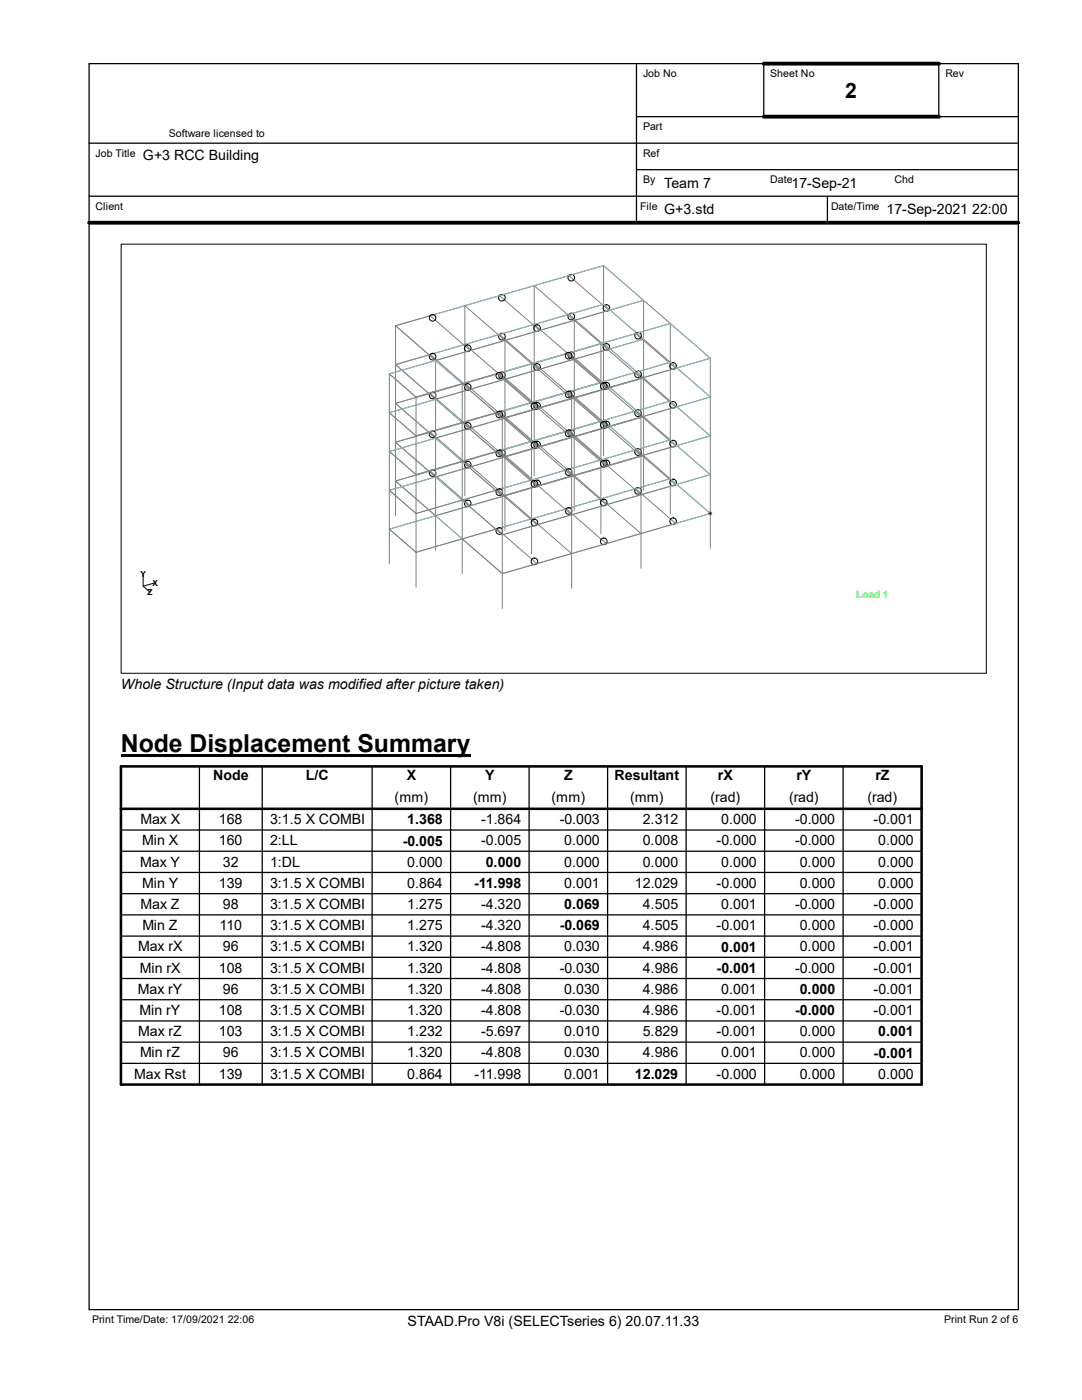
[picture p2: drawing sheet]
<svg xmlns="http://www.w3.org/2000/svg" width="216mm" height="279mm" viewBox="0 0 216 279" stroke-linecap="round" stroke-linejoin="round" font-family="sans-serif">
<path d="M17.8 12.7h185.4v248.7h-185.4zM127 12.7v31.7M152.4 12.7v10.6M187.3 12.7v10.6M17.8 28.6h185.4M17.8 39.2h185.4M127 23.3h76.2M127 33.9h76.2M165.1 39.2v5.2" fill="none" stroke="#000" stroke-width=".25"/>
<path d="M152.4 12.7h35M152.4 23.3h35M17.8 44.4h185.4" fill="none" stroke="#000" stroke-width=".76"/>
<g fill="#fff">
<path d="M33.7 25.4h19.8v2.5h-19.8z"/>
<path d="M18.5 29.3h8.6v2.4h-8.6z"/>
<path d="M18.5 39.9h6.1v2.4h-6.1z"/>
<path d="M127.7 13.4h7.3v2.4h-7.3z"/>
<path d="M153.1 13.4h9.5v2.4h-9.5z"/>
<path d="M188 13.4h4.4v2.4h-4.4z"/>
<path d="M127.7 24h4.5v2.4h-4.5z"/>
<path d="M127.7 29.3h3.9v2.4h-3.9z"/>
<path d="M127.7 34.6h3.1v2.4h-3.1z"/>
<path d="M153.1 34.6h5.1v2.4h-5.1z"/>
<path d="M178.5 34.6h3.9v2.4h-3.9z"/>
<path d="M127.7 39.9h3.5v2.4h-3.5z"/>
<path d="M165.8 39.9h9.7v2.4h-9.7z"/>
<path d="M167.5 15.6h4.7v4.8h-4.7z"/>
<path d="M28.5 29.3h23.2v3.2h-23.2z"/>
<path d="M132.5 34.9h9.4v3.2h-9.4z"/>
<path d="M157.9 34.9h13.2v3.2h-13.2z"/>
<path d="M176.9 40.2h24.2v3.2h-24.2z"/>
<path d="M132.5 40.2h10.1v3.2h-10.1z"/>
<path d="M17.8 262.1h33v2.4h-33z"/>
<path d="M188.4 262.1h14.8v2.4h-14.8z"/>
<path d="M81.3 262.1h58.3v3.2h-58.3z"/>
</g>
<g fill="none" stroke="#808080" stroke-width=".2">
<path d="M99.7 59l-6.9 2M99.7 59l8 6.9M113.5 55l8 6.9M120.4 53v37.9M120.4 53l-20.7 6M120.4 53l8 6.9M128.4 59.9v37.9M128.4 59.9l-50.7 14.7M128.4 59.9l5.4 4.7M77.7 74.6v37.9M77.7 74.6l5.3 4.7M78.9 65v37.9"/>
<path d="M78.9 65l13.3 11.6M83 79.3v37.9M85.8 78.5l8 6.9M85.8 70.8l8 6.9M85.8 63l8 7M86.9 71.9v38M92.2 76.6v37.9M92.2 76.6l-9.2 2.7M92.2 76.6l8 6.9M92.8 61v37.9M92.8 61l-13.9 4M92.8 76.5l21.3 18.5"/>
<path d="M92.8 68.7l21.3 18.6M92.8 61l21.3 18.5v37.9M99.1 74.6l8 6.9M99.7 74.5l8 6.9M99.7 66.8l8 6.9M100.8 67.9v38M106.1 72.6v37.9M106.6 72.5l21.3 18.5M106.6 64.7l21.3 18.6M113 78.3l8 6.9M113 70.6l8 6.9M113.5 78.2l8 7"/>
<path d="M113.5 70.5l8 6.9M113.5 62.8l8 6.9M114.6 63.9l-8-6.9v37.9M114.6 63.9v38M114.6 63.9l13.3 11.6v37.9M119.9 68.6v37.9M126.8 74.3l8 6.9M126.8 66.6l8 6.9M126.8 74.3l-34.6 10M128.4 67.7l-8-7-41.5 12.1 13.3 11.5M128.4 75.4l-50.7 14.7 5.3 4.6 50.8-14.6M128.4 67.7l-50.7 14.7 5.3 4.6 9.2-2.7"/>
<path d="M128.4 67.7l5.4 4.6M133.8 64.6v37.9M133.8 72.3l-7 2M133.8 72.3l7.9 6.9-6.9 2M133.8 64.6l-41.6 12M133.8 64.6l7.9 6.9M141.7 71.5v37.9M141.7 71.5l-41.5 12M78.9 96l41.5-12 21.3 18.5-41.5 12zM78.9 80.5l41.5-12 21.3 18.5-41.5 12zM85.8 94l8 6.9M85.8 86.2l8 7"/>
<path d="M92.8 92l21.3 18.5M92.8 84.2l21.3 18.5M99.1 82.3l8 7M99.1 97.8l8 6.9M99.1 90.1l8 6.9M99.7 90l8 6.9M99.7 82.2l8 7M100.2 83.5v37.9M106.6 88l21.3 18.5M106.6 80.2l21.3 18.5M113 93.8l8 6.9M113 86.1l8 6.9"/>
<path d="M113.5 86l8 6.9M126.8 89.8l8 6.9M126.8 82l8 7M126.8 97.5l8 7M128.4 83.2l-8-7-41.5 12.1 21.3 18.4 41.5-12-7.9-6.9M128.4 90.9l-50.7 14.7 5.3 4.6 50.8-14.7M128.4 83.2l-50.7 14.6 5.3 4.7 50.8-14.7M128.4 83.2l5.4 4.6M134.8 81.2l-34.6 10.1-8-7M99.1 105.6l8 6.9M113 101.6l8 6.9"/>
</g>
<g fill="none" stroke="#000" stroke-width=".2">
<circle cx="100.2" cy="59.4" r=".66"/>
<circle cx="114" cy="55.4" r=".66"/>
<circle cx="86.3" cy="71.2" r=".66"/>
<circle cx="86.3" cy="63.4" r=".66"/>
<circle cx="86.3" cy="78.9" r=".66"/>
<circle cx="93.3" cy="77.2" r=".66"/>
<circle cx="93.3" cy="69.5" r=".66"/>
<circle cx="99.6" cy="75" r=".66"/>
<circle cx="100.2" cy="74.9" r=".66"/>
<circle cx="100.2" cy="67.2" r=".66"/>
<circle cx="107.2" cy="65.5" r=".66"/>
<circle cx="107.2" cy="73.2" r=".66"/>
<circle cx="113.5" cy="78.7" r=".66"/>
<circle cx="113.5" cy="71" r=".66"/>
<circle cx="114" cy="78.6" r=".66"/>
<circle cx="114" cy="70.9" r=".66"/>
<circle cx="114" cy="63.2" r=".66"/>
<circle cx="120.5" cy="77.1" r=".66"/>
<circle cx="121" cy="77" r=".66"/>
<circle cx="121" cy="61.5" r=".66"/>
<circle cx="121" cy="69.2" r=".66"/>
<circle cx="127.3" cy="74.7" r=".66"/>
<circle cx="127.3" cy="67" r=".66"/>
<circle cx="134.3" cy="73.1" r=".66"/>
<circle cx="86.3" cy="94.4" r=".66"/>
<circle cx="86.3" cy="86.7" r=".66"/>
<circle cx="93.3" cy="85" r=".66"/>
<circle cx="93.3" cy="92.7" r=".66"/>
<circle cx="99.6" cy="82.7" r=".66"/>
<circle cx="99.6" cy="90.5" r=".66"/>
<circle cx="99.6" cy="98.2" r=".66"/>
<circle cx="100.2" cy="90.4" r=".66"/>
<circle cx="100.2" cy="82.7" r=".66"/>
<circle cx="106.6" cy="88.8" r=".66"/>
<circle cx="106.6" cy="81.1" r=".66"/>
<circle cx="106.6" cy="96.5" r=".66"/>
<circle cx="107.2" cy="96.5" r=".66"/>
<circle cx="107.2" cy="81" r=".66"/>
<circle cx="107.2" cy="88.7" r=".66"/>
<circle cx="113.5" cy="86.5" r=".66"/>
<circle cx="113.5" cy="94.2" r=".66"/>
<circle cx="114" cy="86.4" r=".66"/>
<circle cx="120.5" cy="92.5" r=".66"/>
<circle cx="120.5" cy="84.8" r=".66"/>
<circle cx="121" cy="84.7" r=".66"/>
<circle cx="121" cy="92.5" r=".66"/>
<circle cx="127.3" cy="90.2" r=".66"/>
<circle cx="127.3" cy="82.5" r=".66"/>
<circle cx="127.3" cy="98" r=".66"/>
<circle cx="134.3" cy="96.3" r=".66"/>
<circle cx="134.3" cy="88.5" r=".66"/>
<circle cx="134.3" cy="80.8" r=".66"/>
<circle cx="93.3" cy="100.5" r=".66"/>
<circle cx="99.6" cy="106" r=".66"/>
<circle cx="106.6" cy="104.3" r=".66"/>
<circle cx="106.6" cy="112" r=".66"/>
<circle cx="113.5" cy="102" r=".66"/>
<circle cx="120.5" cy="108" r=".66"/>
<circle cx="120.5" cy="100.3" r=".66"/>
<circle cx="134.3" cy="104" r=".66"/>
</g>
<g fill="none" stroke="#84bbb0" stroke-width=".2">
<path d="M77.7 74.6l9.2-2.7 5.3 4.7-9.2 2.7zM78.9 72.8l41.5-12.1 8 7-41.5 12zM78.9 65l41.5-12 8 6.9-41.5 12zM92.2 76.6l41.6-12 7.9 6.9-41.5 12zM77.7 97.8l9.2-2.6 5.3 4.6-9.2 2.7zM77.7 90.1l9.2-2.7 5.3 4.7-9.2 2.6zM77.7 82.4l9.2-2.7 5.3 4.6-9.2 2.7zM78.9 96l41.5-12 8 6.9-41.5 12zM78.9 88.3l41.5-12.1 8 7-41.5 12zM78.9 80.5l41.5-12 8 6.9-41.5 12zM92.2 99.8l41.6-12 7.9 6.9-41.5 12zM92.2 92.1l41.6-12 7.9 6.9-41.5 12z"/>
<path d="M92.2 84.3l41.6-12 7.9 6.9-41.5 12.1zM77.7 105.6l9.2-2.7 5.3 4.6-9.2 2.7zM92.2 107.5l41.6-12 7.9 7-41.5 12z"/>
</g>
<circle cx="141.7" cy="102.5" r=".29" fill="#000" stroke="#808080" stroke-width=".2"/>
<path d="M24.9 113.3h7.4v7.4h-7.4z" fill="#fff"/>
<path d="M24.2 48.7h172.6v85.7h-172.6zM28.6 114.6v2.4M28.6 117l1.3 1.2M31 116.3l-2.4 .7" fill="none" stroke="#000" stroke-width=".2"/>
<g fill="#fff">
<path d="M24.1 134.9h76.6v3.2h-76.6z"/>
<path d="M24.1 145.5h69.7v5.7h-69.7z"/>
</g>
<path d="M24.1 150.6h69.7v.5h-69.7z" fill="#000"/>
<path d="M39.8 153v8.4" fill="none" stroke="#000" stroke-width=".25"/>
<path d="M42.5 153.1h7.1v3.3h-7.1z" fill="#fff"/>
<path d="M52.3 153v8.4" fill="none" stroke="#000" stroke-width=".25"/>
<path d="M61 153.1h4.6v3.3h-4.6z" fill="#fff"/>
<path d="M74.3 153v8.4" fill="none" stroke="#000" stroke-width=".25"/>
<g fill="#fff">
<path d="M81.2 153.1h1.9v3.3h-1.9z"/>
<path d="M78.7 157.4h6.7v3.2h-6.7z"/>
</g>
<path d="M89.9 153v8.4" fill="none" stroke="#000" stroke-width=".25"/>
<g fill="#fff">
<path d="M96.8 153.1h1.9v3.3h-1.9z"/>
<path d="M94.4 157.4h6.7v3.2h-6.7z"/>
</g>
<path d="M105.6 153v8.4" fill="none" stroke="#000" stroke-width=".25"/>
<g fill="#fff">
<path d="M112.6 153.1h1.7v3.3h-1.7z"/>
<path d="M110.1 157.4h6.7v3.2h-6.7z"/>
</g>
<path d="M121.2 153v8.4" fill="none" stroke="#000" stroke-width=".25"/>
<g fill="#fff">
<path d="M122.6 153.1h12.9v3.3h-12.9z"/>
<path d="M125.7 157.4h6.7v3.2h-6.7z"/>
</g>
<path d="M136.9 153v8.4" fill="none" stroke="#000" stroke-width=".25"/>
<g fill="#fff">
<path d="M143.3 153.1h3v3.3h-3z"/>
<path d="M141.8 157.4h5.9v3.2h-5.9z"/>
</g>
<path d="M152.6 153v8.4" fill="none" stroke="#000" stroke-width=".25"/>
<g fill="#fff">
<path d="M158.9 153.1h3v3.3h-3z"/>
<path d="M157.4 157.4h6v3.2h-6z"/>
</g>
<path d="M168.2 153v8.4" fill="none" stroke="#000" stroke-width=".25"/>
<g fill="#fff">
<path d="M174.7 153.1h2.8v3.3h-2.8z"/>
<path d="M173.1 157.4h5.9v3.2h-5.9z"/>
</g>
<path d="M183.9 153v8.4" fill="none" stroke="#000" stroke-width=".25"/>
<path d="M24.1 153h159.8v8.4h-159.8z" fill="none" stroke="#000" stroke-width=".51"/>
<g fill="#fff">
<path d="M28 161.9h7.9v3.2h-7.9z"/>
<path d="M43.7 161.9h4.7v3.2h-4.7z"/>
<path d="M53.9 161.9h18.8v3.2h-18.8z"/>
<path d="M80.5 161.9h7.8v3.3h-7.8z"/>
<path d="M96 161.9h8v3.2h-8z"/>
<path d="M111.7 161.9h8v3.2h-8z"/>
<path d="M127.5 161.9h7.8v3.2h-7.8z"/>
<path d="M143.1 161.9h7.9v3.2h-7.9z"/>
<path d="M158.7 161.9h8v3.2h-8z"/>
<path d="M174.3 161.9h8v3.2h-8z"/>
<path d="M28.4 166.2h7.1v3.1h-7.1z"/>
<path d="M43.7 166.2h4.7v3.1h-4.7z"/>
<path d="M53.9 166.2h5.5v3.1h-5.5z"/>
<path d="M80.3 166.1h8v3.3h-8z"/>
<path d="M96 166.2h8v3.1h-8z"/>
<path d="M111.8 166.2h7.9v3.1h-7.9z"/>
<path d="M127.5 166.2h7.8v3.1h-7.8z"/>
<path d="M143 166.2h8v3.1h-8z"/>
<path d="M158.7 166.2h8v3.1h-8z"/>
<path d="M174.5 166.2h7.8v3.1h-7.8z"/>
<path d="M28 170.4h7.9v3.2h-7.9z"/>
<path d="M44.5 170.4h3.1v3.2h-3.1z"/>
<path d="M53.9 170.4h6v3.2h-6z"/>
<path d="M80.5 170.4h7.8v3.2h-7.8z"/>
<path d="M96.1 170.3h7.9v3.4h-7.9z"/>
<path d="M111.8 170.4h7.9v3.2h-7.9z"/>
<path d="M127.5 170.4h7.8v3.2h-7.8z"/>
<path d="M143.1 170.4h7.9v3.2h-7.9z"/>
<path d="M158.8 170.4h7.9v3.2h-7.9z"/>
<path d="M174.5 170.4h7.8v3.2h-7.8z"/>
<path d="M28.4 174.6h7.2v3.2h-7.2z"/>
<path d="M43.7 174.6h4.7v3.2h-4.7z"/>
<path d="M53.9 174.6h18.8v3.2h-18.8z"/>
<path d="M80.5 174.6h7.8v3.2h-7.8z"/>
<path d="M94.6 174.6h9.4v3.3h-9.4z"/>
<path d="M111.8 174.6h7.9v3.2h-7.9z"/>
<path d="M125.9 174.6h9.4v3.2h-9.4z"/>
<path d="M143 174.6h8v3.2h-8z"/>
<path d="M158.8 174.6h7.9v3.2h-7.9z"/>
<path d="M174.5 174.6h7.8v3.2h-7.8z"/>
<path d="M28.1 178.9h7.8v3.1h-7.8z"/>
<path d="M44.5 178.9h3.1v3.1h-3.1z"/>
<path d="M53.9 178.9h18.8v3.1h-18.8z"/>
<path d="M80.5 178.9h7.8v3.1h-7.8z"/>
<path d="M96 178.9h8v3.1h-8z"/>
<path d="M111.8 178.8h7.9v3.3h-7.9z"/>
<path d="M127.5 178.9h7.8v3.1h-7.8z"/>
<path d="M143.1 178.9h7.9v3.1h-7.9z"/>
<path d="M158.7 178.9h8v3.1h-8z"/>
<path d="M174.3 178.9h8v3.1h-8z"/>
<path d="M28.4 183.1h7.1v3.2h-7.1z"/>
<path d="M43.8 183.1h4.5v3.2h-4.5z"/>
<path d="M53.9 183.1h18.8v3.2h-18.8z"/>
<path d="M80.5 183.1h7.8v3.2h-7.8z"/>
<path d="M96 183.1h8v3.2h-8z"/>
<path d="M111.7 183h8v3.4h-8z"/>
<path d="M127.5 183.1h7.8v3.2h-7.8z"/>
<path d="M143 183.1h8v3.2h-8z"/>
<path d="M158.8 183.1h7.9v3.2h-7.9z"/>
<path d="M174.3 183.1h8v3.2h-8z"/>
<path d="M27.6 187.3h8.8v3.2h-8.8z"/>
<path d="M44.5 187.3h3.1v3.2h-3.1z"/>
<path d="M53.9 187.3h18.8v3.2h-18.8z"/>
<path d="M80.5 187.3h7.8v3.2h-7.8z"/>
<path d="M96 187.3h8v3.2h-8z"/>
<path d="M111.8 187.3h7.9v3.2h-7.9z"/>
<path d="M127.5 187.3h7.8v3.2h-7.8z"/>
<path d="M143.1 187.3h7.9v3.3h-7.9z"/>
<path d="M158.8 187.3h7.9v3.2h-7.9z"/>
<path d="M174.3 187.3h8v3.2h-8z"/>
<path d="M27.9 191.6h8.1v3.1h-8.1z"/>
<path d="M43.7 191.6h4.7v3.1h-4.7z"/>
<path d="M53.9 191.6h18.8v3.1h-18.8z"/>
<path d="M80.5 191.6h7.8v3.1h-7.8z"/>
<path d="M96 191.6h8v3.1h-8z"/>
<path d="M111.7 191.6h8v3.1h-8z"/>
<path d="M127.5 191.6h7.8v3.1h-7.8z"/>
<path d="M143 191.5h8v3.3h-8z"/>
<path d="M158.7 191.6h8v3.1h-8z"/>
<path d="M174.3 191.6h8v3.1h-8z"/>
<path d="M27.5 195.8h8.9v3.2h-8.9z"/>
<path d="M44.5 195.8h3.1v3.2h-3.1z"/>
<path d="M53.9 195.8h18.8v3.2h-18.8z"/>
<path d="M80.5 195.8h7.8v3.2h-7.8z"/>
<path d="M96 195.8h8v3.2h-8z"/>
<path d="M111.8 195.8h7.9v3.2h-7.9z"/>
<path d="M127.5 195.8h7.8v3.2h-7.8z"/>
<path d="M143.1 195.8h7.9v3.2h-7.9z"/>
<path d="M158.8 195.7h7.9v3.4h-7.9z"/>
<path d="M174.3 195.8h8v3.2h-8z"/>
<path d="M27.9 200h8.1v3.2h-8.1z"/>
<path d="M43.7 200h4.7v3.2h-4.7z"/>
<path d="M53.9 200h18.8v3.2h-18.8z"/>
<path d="M80.5 200h7.8v3.2h-7.8z"/>
<path d="M96 200h8v3.2h-8z"/>
<path d="M111.7 200h8v3.2h-8z"/>
<path d="M127.5 200h7.8v3.2h-7.8z"/>
<path d="M143 200h8v3.2h-8z"/>
<path d="M158.7 200h8v3.3h-8z"/>
<path d="M174.3 200h8v3.2h-8z"/>
<path d="M27.6 204.3h8.7v3.1h-8.7z"/>
<path d="M43.7 204.3h4.7v3.1h-4.7z"/>
<path d="M53.9 204.3h18.8v3.1h-18.8z"/>
<path d="M80.5 204.3h7.8v3.1h-7.8z"/>
<path d="M96 204.3h8v3.1h-8z"/>
<path d="M111.8 204.3h7.9v3.1h-7.9z"/>
<path d="M127.5 204.3h7.8v3.1h-7.8z"/>
<path d="M143 204.3h8v3.1h-8z"/>
<path d="M158.8 204.3h7.9v3.1h-7.9z"/>
<path d="M174.5 204.2h7.8v3.3h-7.8z"/>
<path d="M27.9 208.5h8v3.2h-8z"/>
<path d="M44.5 208.5h3.1v3.2h-3.1z"/>
<path d="M53.9 208.5h18.8v3.2h-18.8z"/>
<path d="M80.5 208.5h7.8v3.2h-7.8z"/>
<path d="M96 208.5h8v3.2h-8z"/>
<path d="M111.8 208.5h7.9v3.2h-7.9z"/>
<path d="M127.5 208.5h7.8v3.2h-7.8z"/>
<path d="M143.1 208.5h7.9v3.2h-7.9z"/>
<path d="M158.8 208.5h7.9v3.2h-7.9z"/>
<path d="M174.3 208.4h8v3.4h-8z"/>
<path d="M26.8 212.7h10.3v3.2h-10.3z"/>
<path d="M43.7 212.7h4.7v3.2h-4.7z"/>
<path d="M53.9 212.7h18.8v3.2h-18.8z"/>
<path d="M80.5 212.7h7.8v3.2h-7.8z"/>
<path d="M94.7 212.7h9.3v3.2h-9.3z"/>
<path d="M111.8 212.7h7.9v3.2h-7.9z"/>
<path d="M125.9 212.7h9.4v3.3h-9.4z"/>
<path d="M143 212.7h8v3.2h-8z"/>
<path d="M158.8 212.7h7.9v3.2h-7.9z"/>
<path d="M174.5 212.7h7.8v3.2h-7.8z"/>
</g>
<g fill="none" stroke="#000" stroke-width=".25">
<path d="M24.1 165.7h159.8M24.1 169.9h159.8M24.1 174.1h159.8M24.1 178.4h159.8M39.8 161.4v55.1M52.3 161.4v55.1M74.3 161.4v55.1M89.9 161.4v55.1M105.6 161.4v55.1M121.2 161.4v55.1M136.9 161.4v55.1M152.6 161.4v55.1"/>
<path d="M168.2 161.4v55.1M24.1 182.6h159.8M24.1 186.8h159.8M24.1 191.1h159.8M24.1 195.3h159.8M24.1 199.5h159.8M24.1 203.8h159.8M24.1 208h159.8M24.1 212.2h159.8"/>
</g>
<path d="M24.1 161.4v55.1h159.8v-55.1" fill="none" stroke="#000" stroke-width=".51"/>
<text font-size="4.9" x="24.1" y="150.1">Node Displacement Summary</text>
<text font-size="4.2" x="168.6" y="19.5">2</text>
<g font-size="2.8">
<text x="28.5" y="31.8">G+3 RCC Building</text>
<text x="132.5" y="37.5">Team 7</text>
<text x="157.9" y="37.5">17-Sep-21</text>
<text x="132.5" y="42.8">G+3.std</text>
<text x="176.9" y="42.8">17-Sep-2021 22:00</text>
<text x="24.1" y="137.5">Whole Structure (Input data was modified after picture taken)</text>
<text x="42.5" y="155.7">Node</text>
<text x="61" y="155.7">L/C</text>
<text x="81.2" y="155.7">X</text>
<text x="96.8" y="155.7">Y</text>
<text x="112.6" y="155.7">Z</text>
<text x="122.6" y="155.7">Resultant</text>
<text x="143.3" y="155.7">rX</text>
<text x="158.9" y="155.7">rY</text>
<text x="174.7" y="155.7">rZ</text>
<text x="78.7" y="160">(mm)</text>
<text x="94.4" y="160">(mm)</text>
<text x="110.1" y="160">(mm)</text>
<text x="125.7" y="160">(mm)</text>
<text x="141.8" y="160">(rad)</text>
<text x="157.4" y="160">(rad)</text>
<text x="173.1" y="160">(rad)</text>
<text x="28" y="164.5">Max X</text>
<text x="43.7" y="164.5">168</text>
<text x="53.9" y="164.5">3:1.5 X COMBINATION LOAD</text>
<text x="81.3" y="164.5">1.368</text>
<text x="96" y="164.5">-1.864</text>
<text x="111.7" y="164.5">-0.003</text>
<text x="128.3" y="164.5">2.312</text>
<text x="143.9" y="164.5">0.000</text>
<text x="158.7" y="164.5">-0.000</text>
<text x="174.3" y="164.5">-0.001</text>
<text x="28" y="172.9">Max Y</text>
<text x="28.4" y="168.7">Min X</text>
<text x="43.7" y="168.7">160</text>
<text x="44.5" y="172.9">32</text>
<text x="53.9" y="168.7">2:LL</text>
<text x="53.9" y="172.9">1:DL</text>
<text x="80.3" y="168.7">-0.005</text>
<text x="81.3" y="172.9">0.000</text>
<text x="96" y="168.7">-0.005</text>
<text x="96.9" y="173">0.000</text>
<text x="112.6" y="168.7">0.000</text>
<text x="112.6" y="172.9">0.000</text>
<text x="128.3" y="168.7">0.008</text>
<text x="128.3" y="172.9">0.000</text>
<text x="143" y="168.7">-0.000</text>
<text x="143.9" y="172.9">0.000</text>
<text x="158.7" y="168.7">-0.000</text>
<text x="159.6" y="172.9">0.000</text>
<text x="175.2" y="168.7">0.000</text>
<text x="175.2" y="172.9">0.000</text>
<text x="28.4" y="177.2">Min Y</text>
<text x="43.7" y="177.2">139</text>
<text x="53.9" y="177.2">3:1.5 X COMBINATION LOAD</text>
<text x="81.3" y="177.2">0.864</text>
<text x="94.6" y="177.2">-11.998</text>
<text x="112.6" y="177.2">0.001</text>
<text x="126.7" y="177.2">12.029</text>
<text x="143" y="177.2">-0.000</text>
<text x="159.6" y="177.2">0.000</text>
<text x="175.2" y="177.2">0.000</text>
<text x="28.1" y="181.4">Max Z</text>
<text x="28.4" y="185.6">Min Z</text>
<text x="43.8" y="185.6">110</text>
<text x="44.5" y="181.4">98</text>
<text x="53.9" y="181.4">3:1.5 X COMBINATION LOAD</text>
<text x="53.9" y="185.6">3:1.5 X COMBINATION LOAD</text>
<text x="81.3" y="181.4">1.275</text>
<text x="81.3" y="185.6">1.275</text>
<text x="96" y="181.4">-4.320</text>
<text x="96" y="185.6">-4.320</text>
<text x="111.7" y="185.7">-0.069</text>
<text x="112.6" y="181.4">0.069</text>
<text x="128.3" y="181.4">4.505</text>
<text x="128.3" y="185.6">4.505</text>
<text x="143" y="185.6">-0.001</text>
<text x="143.9" y="181.4">0.001</text>
<text x="158.7" y="181.4">-0.000</text>
<text x="159.6" y="185.6">0.000</text>
<text x="174.3" y="181.4">-0.000</text>
<text x="174.3" y="185.6">-0.000</text>
<text x="27.6" y="189.9">Max rX</text>
<text x="44.5" y="189.9">96</text>
<text x="53.9" y="189.9">3:1.5 X COMBINATION LOAD</text>
<text x="81.3" y="189.9">1.320</text>
<text x="96" y="189.9">-4.808</text>
<text x="112.6" y="189.9">0.030</text>
<text x="128.3" y="189.9">4.986</text>
<text x="143.9" y="189.9">0.001</text>
<text x="159.6" y="189.9">0.000</text>
<text x="174.3" y="189.9">-0.001</text>
<text x="27.9" y="194.1">Min rX</text>
<text x="43.7" y="194.1">108</text>
<text x="53.9" y="194.1">3:1.5 X COMBINATION LOAD</text>
<text x="81.3" y="194.1">1.320</text>
<text x="96" y="194.1">-4.808</text>
<text x="111.7" y="194.1">-0.030</text>
<text x="128.3" y="194.1">4.986</text>
<text x="143" y="194.1">-0.001</text>
<text x="158.7" y="194.1">-0.000</text>
<text x="174.3" y="194.1">-0.001</text>
<text x="27.5" y="198.3">Max rY</text>
<text x="27.9" y="202.6">Min rY</text>
<text x="43.7" y="202.6">108</text>
<text x="44.5" y="198.3">96</text>
<text x="53.9" y="198.3">3:1.5 X COMBINATION LOAD</text>
<text x="53.9" y="202.6">3:1.5 X COMBINATION LOAD</text>
<text x="81.3" y="198.3">1.320</text>
<text x="81.3" y="202.6">1.320</text>
<text x="96" y="198.3">-4.808</text>
<text x="96" y="202.6">-4.808</text>
<text x="111.7" y="202.6">-0.030</text>
<text x="112.6" y="198.3">0.030</text>
<text x="128.3" y="198.3">4.986</text>
<text x="128.3" y="202.6">4.986</text>
<text x="143" y="202.6">-0.001</text>
<text x="143.9" y="198.3">0.001</text>
<text x="158.7" y="202.6">-0.000</text>
<text x="159.6" y="198.4">0.000</text>
<text x="174.3" y="198.3">-0.001</text>
<text x="174.3" y="202.6">-0.001</text>
<text x="27.6" y="206.8">Max rZ</text>
<text x="43.7" y="206.8">103</text>
<text x="53.9" y="206.8">3:1.5 X COMBINATION LOAD</text>
<text x="81.3" y="206.8">1.232</text>
<text x="96" y="206.8">-5.697</text>
<text x="112.6" y="206.8">0.010</text>
<text x="128.3" y="206.8">5.829</text>
<text x="143" y="206.8">-0.001</text>
<text x="159.6" y="206.8">0.000</text>
<text x="175.2" y="206.8">0.001</text>
<text x="26.8" y="215.3">Max Rst</text>
<text x="27.9" y="211">Min rZ</text>
<text x="43.7" y="215.3">139</text>
<text x="44.5" y="211">96</text>
<text x="53.9" y="211">3:1.5 X COMBINATION LOAD</text>
<text x="53.9" y="215.3">3:1.5 X COMBINATION LOAD</text>
<text x="81.3" y="211">1.320</text>
<text x="81.3" y="215.3">0.864</text>
<text x="94.7" y="215.3">-11.998</text>
<text x="96" y="211">-4.808</text>
<text x="112.6" y="211">0.030</text>
<text x="112.6" y="215.3">0.001</text>
<text x="126.7" y="215.3">12.029</text>
<text x="128.3" y="211">4.986</text>
<text x="143" y="215.3">-0.000</text>
<text x="143.9" y="211">0.001</text>
<text x="159.6" y="211">0.000</text>
<text x="159.6" y="215.3">0.000</text>
<text x="174.3" y="211.1">-0.001</text>
<text x="175.2" y="215.3">0.000</text>
<text x="81.3" y="264.7">STAAD.Pro V8i (SELECTseries 6) 20.07.11.33</text>
</g>
<g font-size="2.1">
<text x="128.3" y="15.4">Job No</text>
<text x="153.7" y="15.4">Sheet No</text>
<text x="188.6" y="15.4">Rev</text>
<text x="33.7" y="27.4">Software licensed to</text>
<text x="128.3" y="26">Part</text>
<text x="19.1" y="31.2">Job Title</text>
<text x="128.3" y="31.2">Ref</text>
<text x="19.1" y="41.8">Client</text>
<text x="127.7" y="41.8">File</text>
<text x="128.3" y="36.5">By</text>
<text x="153.7" y="36.5">Date</text>
<text x="165.8" y="41.8">Date/Time</text>
<text x="178.5" y="36.5">Chd</text>
<text x="18.4" y="264.1">Print Time/Date: 17/09/2021 22:06</text>
<text x="188.4" y="264.1">Print Run 2 of 6</text>
</g>
<text font-size="2" fill="#0f0" x="170.9" y="119.4">Load 1</text>
<g font-size="1.6">
<text x="28.1" y="115.1">Y</text>
<text x="29.5" y="118.7">Z</text>
<text x="30.4" y="116.9">X</text>
</g>
</svg>
